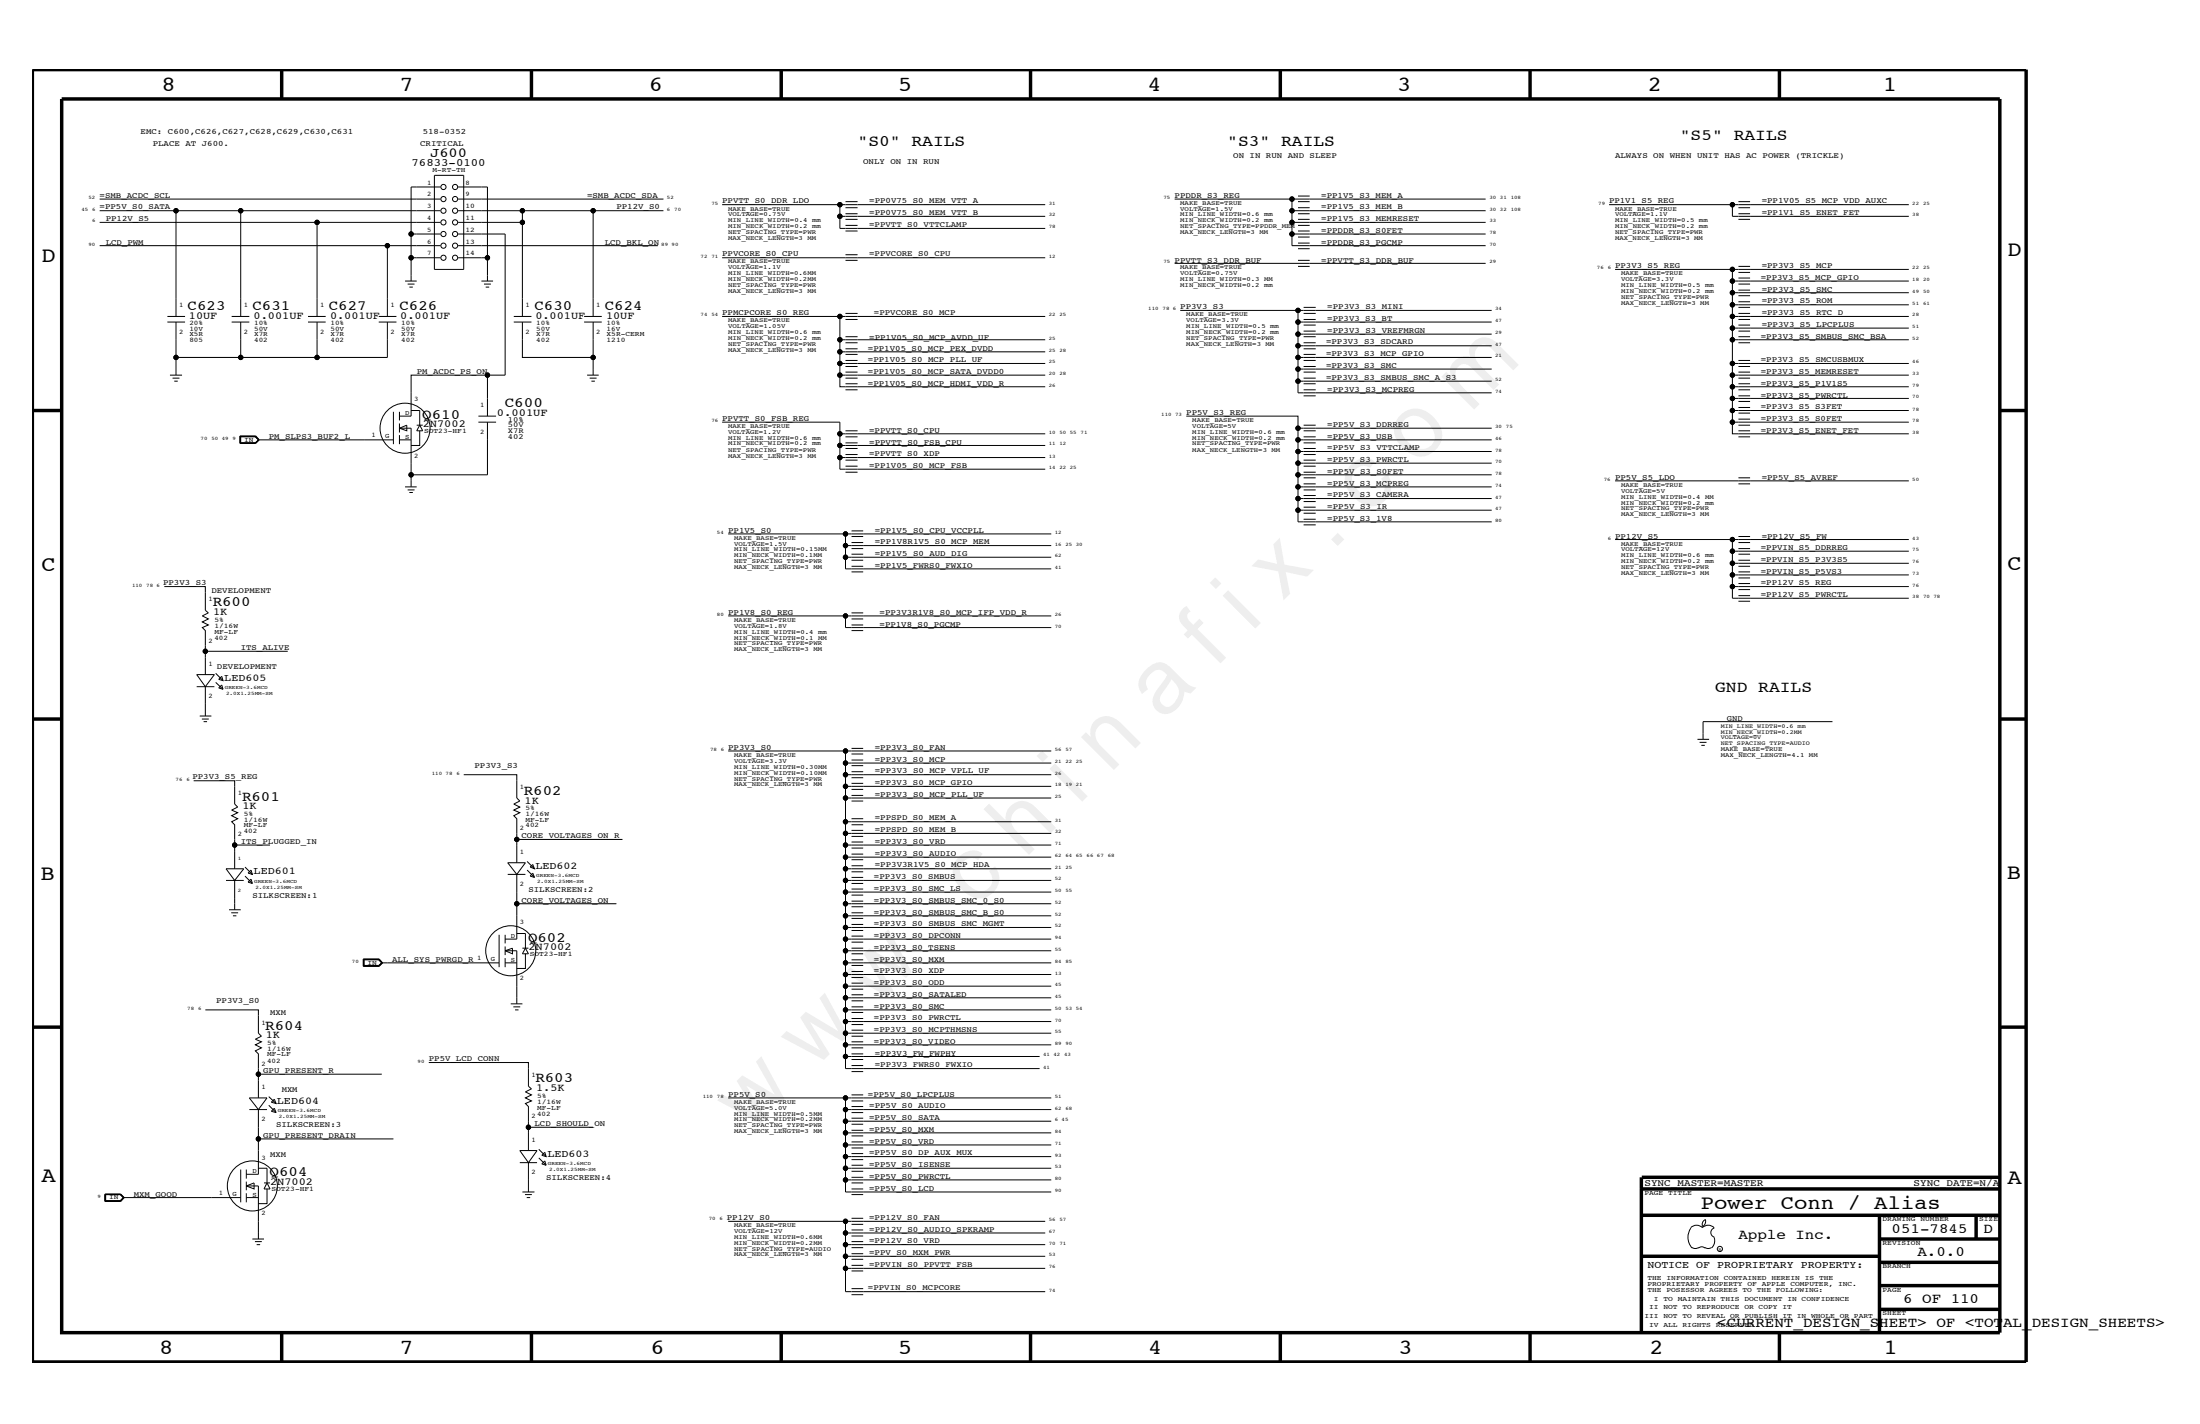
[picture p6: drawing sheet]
<svg xmlns="http://www.w3.org/2000/svg" width="432mm" height="279mm" viewBox="0 0 432 279" stroke-linecap="round" stroke-linejoin="round" font-family="sans-serif">
<g fill="none" stroke="#000" stroke-width=".2">
<path d="M19.6 39.1h66.8M85.3 34.4h5.7v18.5h-5.7zM86.4 36.7h-5.7v9.2h5.7M89.9 36.7h5.8v13.9h-5.8M89.9 39.1h40.3M165.9 39.6h2.4M230.5 39.1h23.1M254.8 39.6h2.2M254.8 38.5h2.2M291.6 39.1h-38v2.2h38M341.2 39.6h2.3M19.6 48.2h66.8"/>
<path d="M19.6 41.3h14.9M19.6 43.6h42.6M47.2 41.3h-12.7v20.8M76 48.2v13.9M79.5 55.1h2.3M80 55.7h1.4M80.3 56.3h.7M80.7 45.9v4.7h5.7M80.7 50.6v4.5M86.4 43.6h-24.2v18.5M86.4 41.3h-39.2v20.8M89.9 45.9h9.2v27.7h-3.4v8"/>
<path d="M89.9 43.6h12.6v18.5M89.9 41.3h12.6v2.3M89.9 48.2h39.2M94.5 55.1h2.3M95 55.7h1.4M95.3 56.3h.7M95.7 50.6v4.5M102.5 41.3h13.9M130.2 41.3h-13.8v20.8M141.7 50.6h63.4M141.7 40.2h23.1M164.8 42.4v2.4h40.3"/>
<path d="M165.9 45.3h2.4M165.9 43h2.4M165.9 41.9h2.4M165.9 40.8h2.4M165.9 51.1h2.4M165.9 50h2.4M165.9 44.2h2.4M205.1 40.2h-40.3v2.2h40.3M230.5 51.7h61.1M253.6 41.3v2.3M254.8 46.5h2.2M254.8 45.3h2.2"/>
<path d="M254.8 48.8h2.2M254.8 47.7h2.2M254.8 43h2.2M254.8 41.9h2.2M254.8 52.3h2.2M254.8 40.8h2.2M254.8 51.1h2.2M254.8 44.2h2.2M291.6 45.9h-38v2.3h38M291.6 43.6h-38v2.3M315.8 40.2h58.9M317 52.9h23"/>
<path d="M340 40.2v2.2h34.7M340 55.1v2.3M340 59.8v2.3M341.2 55.7h2.3M341.2 43h2.3M341.2 41.9h2.3M341.2 53.5h2.3M341.2 52.3h2.3M341.2 58h2.3M341.2 56.9h2.3M341.2 59.2h2.3M341.2 40.8h2.3"/>
<path d="M341.2 54.6h2.3M374.7 57.4h-34.7v2.4h34.7M374.7 52.9h-34.7v2.2h34.7M32.9 63.2h3.4M32.9 62.1h3.4M33.4 73.6h2.3M33.9 74.2h1.3M34.2 74.8h.7M34.5 63.2v6.9h12.7M34.5 70.1v3.5M45.5 63.2h3.4M45.5 62.1h3.4"/>
<path d="M47.2 63.2v6.9h15M60.5 63.2h3.4M60.5 62.1h3.4M62.2 63.2v6.9h13.8v-6.9M74.3 63.2h3.5M74.3 62.1h3.5M95.7 73.6h-15v8h-2.3M100.8 63.2h3.5M100.8 62.1h3.5M102.5 63.2v6.9h13.9v3.5M114.6 63.2h3.5M114.6 62.1h3.5"/>
<path d="M115.2 73.6h2.3M115.7 74.2h1.4M116.1 74.8h.7M116.4 63.2v6.9M168.3 62.1h36.8M168.3 73.6h36.8M168.3 66.7h36.8M168.3 71.3h36.8M168.3 75.9h36.8M168.3 69h36.8M258.2 63.2h34.6M258.2 74.8h34.6"/>
<path d="M258.2 60.9h34.6M258.2 77.1h34.6M258.2 65.6h34.6M258.2 70.1h34.6M258.2 67.8h34.6M258.2 72.4h34.6M340 64.4v2.3M340 73.6v2.3M341.2 74.2h2.3M341.2 60.3h2.3M341.2 62.7h2.3M341.2 61.5h2.3"/>
<path d="M341.2 65h2.3M341.2 63.8h2.3M341.2 67.3h2.3M341.2 66.1h2.3M341.2 71.9h2.3M341.2 70.7h2.3M341.2 73h2.3M341.2 76.5h2.3M341.2 75.3h2.3M341.2 78.8h2.3M341.2 77.7h2.3M341.2 80h2.3"/>
<path d="M374.7 78.2h-34.7v2.3h34.7M374.7 75.9h-34.7v2.3M374.7 71.3h-34.7v2.3h34.7M374.7 66.7h-34.7v4.6M374.7 62.1h-34.7v2.3h34.7M47.1 85.5h3.1l.7 .8-.7 .7h-3.1zM47.2 86.9h2.9M50.7 86.3l-.6 .6M50.7 86.3l-.6-.6h-2.9v1.2M50.7 86.3h26.5M50.8 86.3l-.7 .6M50.8 86.3l-.7 .7"/>
<path d="M50.8 86.3l-.7-.7h-2.9v1.4M77.2 80.8v6.4M78.4 84l1.4-.6v1.1zM78.4 86.3h2.3M78.4 80.8v1.7M78.4 83.1v1.8M78.4 85.4v1.8M79.5 95.5h2.3M80 96.1h1.4M80.3 96.6h.7M80.7 80.5h1.7v2.9l.6 1.1h-1.2l.6-1.1M80.7 93.2v2.3"/>
<path d="M81.8 83.4h1.2M82.4 84.5v2.9h-1.7M93.9 81.6h3.5M93.9 82.8h3.5M95.7 82.8v10.4h-15v-9.2h-2.3M168.3 85.1h36.8M168.3 87.4h36.8M168.3 89.8h36.8M168.3 92.1h36.8M258.2 95.5h34.6M258.2 86.3h34.6M258.2 84h34.6"/>
<path d="M258.2 97.8h34.6M258.2 90.9h34.6M258.2 88.6h34.6M258.2 93.2h34.6M317 94.3h57.7M340 80.5v2.3M341.2 85.7h2.3M341.2 83.4h2.3M341.2 84.5h2.3M341.2 94.9h2.3M341.2 93.8h2.3M341.2 81.1h2.3"/>
<path d="M341.2 82.2h2.3M374.7 82.8h-34.7v2.3h34.7M32.3 115.1h8v4.6l.6 .6-1.2 .5 1.2 .6-1.2 .6 1.2 .6-1.2 .5 .6 .6v4.1M169.4 107h36.9M169.4 109.3h36.9M169.4 104.8h36.9M169.4 111.6h36.9M258.2 102.4h34.6M258.2 100.1h34.6M317 105.9h57.7M340 105.9v2.2h34.7M340 108.1v9.3h34.7"/>
<path d="M340 110.5h34.7M340 112.8h34.7M340 115.1h34.7M341.2 118h2.3M341.2 116.9h2.3M341.2 106.5h2.3M341.2 105.3h2.3M341.2 108.7h2.3M341.2 107.6h2.3M341.2 111.1h2.3M341.2 109.9h2.3M341.2 113.4h2.3"/>
<path d="M341.2 112.2h2.3M341.2 115.7h2.3M341.2 114.5h2.3M38.6 134.7h3.5M40.3 134.7l1.8-2.3h-3.5l1.7 2.3v5.8M42.3 133.9l1.5 1.3M42.3 132.1l1.5 1.4M42.9 133.3l.6-.6 .3 .8zM42.9 135l.6-.6 .3 .8zM56.5 127.8h-16.2v4.6M169.4 120.8h36.9M169.4 123.1h36.9"/>
<path d="M38 153.2h8.1v4.6l.6 .6-1.2 .5 1.2 .6-1.2 .5 1.2 .6-1.2 .6 .6 .6v4M39.2 140.5h2.3M39.6 141.1h1.4M40 141.6h.6M91 152h10.4v4.6l.6 .6-1.2 .6 1.2 .6-1.2 .5 1.2 .6-1.2 .5 .6 .6v8.7M169.4 154.3h36.9M169.4 152h36.9M169.4 149.7h36.9M169.4 156.6h36.9M169.4 147.3h36.9M333.2 145.1h2.2M333.6 145.7h1.3"/>
<path d="M333.9 146.2h.7M359.7 141.6h-25.4v3.5M44.4 172.7h3.4M45 178.5h2.2M45.4 179.1h1.3M45.7 179.7h.7M46.1 172.7l1.7-2.2h-3.4l1.7 2.2v5.8M48.1 171.9l1.4 1.4M48.1 170.1l1.4 1.5M48.7 173.1l.6-.6 .2 .8zM49.3 170.7l.2 .9-.8-.3zM53 165.8h-6.9v4.7"/>
<path d="M99.7 171.6h3.4M101.4 171.6l1.7-2.3h-3.4l1.7 2.3v5.7h19.6M101.4 177.3v7h-2.3M101.4 164.7h20.8M103.5 170.7l1.4 1.5M103.5 169l1.4 1.5M104.1 170.1l.5-.5 .3 .9zM104.6 171.3l.3 .9-.8-.3zM169.4 172.7h36.9M169.4 170.5h36.9M169.4 179.7h36.9M169.4 165.8h36.9"/>
<path d="M169.4 163.5h36.9M169.4 161.2h36.9M169.4 175h36.9M169.4 177.3h36.9M169.4 168.2h36.9M40.3 198.1h10.4v4.6l.6 .6-1.2 .6 1.2 .5-1.2 .6 1.2 .6-1.2 .6 .6 .6v4M71.3 188.2h3.1l.7 .7-.7 .7h-3.1zM71.5 188.3h2.8l.6 .6-.6 .5h-2.8zM74.3 188.2l.7 .7-.7 .7M74.3 188.2h-2.9v1.4M74.3 188.2l.6 .7M74.9 188.9h23.1"/>
<path d="M74.9 188.9l-.6 .6h-2.9M98 183.4v6.4M99.1 186.5l1.5-.5v1.1zM99.1 186.5h2.3v10.5M99.1 188.9h2.3M99.1 183.4v1.7M99.1 185.7v1.7M99.1 188v1.8M100.2 197h2.3M100.8 197.6h1.3M101.1 198.1h.7M101.4 183.2h1.7v2.8l.6 1.1h-1.2l.6-1.1"/>
<path d="M102.5 186h1.2M103.1 187.1v2.9h-1.7M169.4 198.1h36.9M169.4 188.9h36.9M169.4 186.5h36.9M169.4 184.3h36.9M169.4 191.2h36.9M169.4 182h36.9M169.4 195.8h36.9M169.4 193.5h36.9M48.9 217.7h3.5M50.7 217.7l1.7-2.3h-3.5l1.8 2.3v12.7h-2.4"/>
<path d="M52.7 216.9l1.5 1.4M52.7 215.2l1.5 1.3M53.3 218l.5-.5 .4 .8zM53.8 215.7l.4 .8-.9-.2zM74.9 210.8h-24.2v4.6M84.2 208.5h19.5v4.6l.6 .5-1.2 .6 1.2 .6-1.2 .6 1.2 .6-1.2 .5 .6 .6v4.1M169.4 217.7h36.9M169.4 215.4h36.9M169.4 205h36.9M169.4 200.4h36.9M169.4 202.7h36.9M169.4 220h36.9"/>
<path d="M169.4 207.3h34.6M169.4 209.7h34.6M20.6 234.3h3.1l.7 .7-.7 .7h-3.1zM20.7 234.4h2.9l.6 .6M20.7 234.3v1.4h2.9M20.7 234.4v1.2h2.9l.6-.6M23.6 234.3l.7 .7-.7 .7M24.2 235l-.6 .7M24.2 235h23M47.2 229.5v6.4M48.3 232.7l1.6-.6v1.2zM48.3 235h2.4"/>
<path d="M48.3 232.7h2.4v10.4M48.3 229.5v1.8M48.3 231.8v1.7M48.3 234.1v1.8M50.7 229.2h1.7v2.9l.6 1.2h-1.2l.6-1.2M50.7 223.5h26.5M51.8 232.1h1.2M52.4 233.3v2.9h-1.7M102 228.1h3.4M102.5 233.9h2.4M103 234.4h1.4M103.4 235h.7"/>
<path d="M103.7 228.1l1.7-2.4h-3.4l1.7 2.4v5.8M105.7 227.2l1.5 1.4M105.7 225.5l1.5 1.4M106.3 226.7l.6-.6 .3 .8zM106.3 228.4l.6-.6 .3 .8zM116.4 221.2h-12.7v4.5M142.9 239.6h62.2M165.9 229.2h40.4M165.9 231.5h40.4M165.9 226.9v7h40.4M165.9 239.6v13.8h39.2M167.1 229.8h2.3"/>
<path d="M167.1 228.6h2.3M167.1 232.1h2.3M167.1 231h2.3M167.1 234.4h2.3M167.1 233.3h2.3M167.1 239h2.3M169.4 224.6h36.9M169.4 222.3h36.9M169.4 226.9h36.9M334.7 239.3l.1 .3a1.19 1.19 0 0 1-.6 1.1M334.8 239.3a1.02 1.02 0 0 0-.6 1.3M49.5 243.1h2.3"/>
<path d="M50 243.6h1.4M50.4 244.2h.7M165.9 244.2h39.2M165.9 241.9h39.2M165.9 246.5h39.2M165.9 248.9h39.2M167.1 243.6h2.3M167.1 242.5h2.3M167.1 241.3h2.3M167.1 240.2h2.3M167.1 244.8h2.3M167.1 247.1h2.3"/>
<path d="M167.1 246h2.3M167.1 254h2.3M167.1 252.8h2.3M167.1 249.4h2.3M167.1 248.3h2.3M331.8 240.9a1.61 1.61 0 0 1 2.4 0M331.9 241a3.1 3.1 0 0 0 .2 3.9M332.1 244.8l.6 .2 .7-.2M333.4 244.9l.6-.3 .7 .3M334.1 240.9a1.61 1.61 0 0 1 2.3 0M334.6 244.8l.7 .2 .6-.2M336.4 242.8l.2 .6a1.95 1.95 0 0 1-.6 1.4"/>
<path d="M336.5 240.9a.93 .93 0 0 0-.7 .9 .93 .93 0 0 0 .7 .9"/>
<circle cx="87" cy="39.1" r=".51"/>
<circle cx="87" cy="36.7" r=".51"/>
<circle cx="89.3" cy="39.1" r=".51"/>
<circle cx="89.3" cy="36.7" r=".51"/>
<circle cx="253.6" cy="39.1" r=".42"/>
<circle cx="34.5" cy="41.3" r=".42"/>
<circle cx="47.2" cy="41.3" r=".42"/>
<circle cx="62.2" cy="43.6" r=".42"/>
<circle cx="76" cy="48.2" r=".42"/>
<circle cx="80.7" cy="45.9" r=".42"/>
<circle cx="80.7" cy="50.6" r=".42"/>
<circle cx="87" cy="45.9" r=".51"/>
<circle cx="87" cy="50.6" r=".51"/>
<circle cx="87" cy="48.2" r=".51"/>
<circle cx="87" cy="43.6" r=".51"/>
<circle cx="87" cy="41.3" r=".51"/>
<circle cx="89.3" cy="45.9" r=".51"/>
<circle cx="89.3" cy="50.6" r=".51"/>
<circle cx="89.3" cy="48.2" r=".51"/>
<circle cx="89.3" cy="43.6" r=".51"/>
<circle cx="89.3" cy="41.3" r=".51"/>
<circle cx="95.7" cy="50.6" r=".42"/>
<circle cx="102.5" cy="41.3" r=".42"/>
<circle cx="102.5" cy="43.6" r=".42"/>
<circle cx="116.4" cy="41.3" r=".42"/>
<circle cx="164.8" cy="42.4" r=".42"/>
<circle cx="164.8" cy="40.2" r=".42"/>
<circle cx="253.6" cy="45.9" r=".42"/>
<circle cx="253.6" cy="41.3" r=".42"/>
<circle cx="253.6" cy="43.6" r=".42"/>
<circle cx="340" cy="59.8" r=".42"/>
<circle cx="340" cy="55.1" r=".42"/>
<circle cx="340" cy="40.2" r=".42"/>
<circle cx="340" cy="52.9" r=".42"/>
<circle cx="340" cy="57.4" r=".42"/>
<circle cx="34.5" cy="70.1" r=".42"/>
<circle cx="47.2" cy="70.1" r=".42"/>
<circle cx="62.2" cy="70.1" r=".42"/>
<circle cx="95.7" cy="73.6" r=".42"/>
<circle cx="116.4" cy="70.1" r=".42"/>
<circle cx="340" cy="64.4" r=".42"/>
<circle cx="340" cy="78.2" r=".42"/>
<circle cx="340" cy="71.3" r=".42"/>
<circle cx="340" cy="62.1" r=".42"/>
<circle cx="340" cy="66.7" r=".42"/>
<circle cx="340" cy="75.9" r=".42"/>
<circle cx="340" cy="73.6" r=".42"/>
<circle cx="79.5" cy="84" r="4.9"/>
<circle cx="80.7" cy="93.2" r=".42"/>
<circle cx="340" cy="80.5" r=".42"/>
<circle cx="340" cy="82.8" r=".42"/>
<circle cx="340" cy="105.9" r=".42"/>
<circle cx="340" cy="110.5" r=".42"/>
<circle cx="340" cy="108.1" r=".42"/>
<circle cx="340" cy="115.1" r=".42"/>
<circle cx="340" cy="112.8" r=".42"/>
<circle cx="40.3" cy="127.8" r=".42"/>
<circle cx="46.1" cy="165.8" r=".42"/>
<circle cx="101.4" cy="164.7" r=".42"/>
<circle cx="101.4" cy="177.3" r=".42"/>
<circle cx="100.2" cy="186.5" r="4.9"/>
<circle cx="50.7" cy="210.8" r=".42"/>
<circle cx="49.5" cy="232.7" r="4.9"/>
<circle cx="50.7" cy="223.5" r=".42"/>
<circle cx="103.7" cy="221.2" r=".42"/>
<circle cx="165.9" cy="229.2" r=".42"/>
<circle cx="165.9" cy="239.6" r=".42"/>
<circle cx="165.9" cy="231.5" r=".42"/>
<circle cx="165.9" cy="241.9" r=".42"/>
<circle cx="165.9" cy="244.2" r=".42"/>
<circle cx="165.9" cy="246.5" r=".42"/>
<circle cx="165.9" cy="248.9" r=".42"/>
<circle cx="337.6" cy="245.1" r=".51"/>
</g>
<g fill="none" stroke="#000" stroke-width=".68" stroke-linecap="butt">
<path d="M6.4 13.7h391.3v253.5h-391.3zM12.1 19.4h380.4v242.1h-380.4zM55.3 13.7v5.7M104.3 13.7v5.7M153.3 13.7v5.7M202.3 13.7v5.7M251.3 13.7v5.7M300.3 13.7v5.7M349.3 13.7v5.7M6.4 80.5h5.7M392.5 80.5h5.2M6.4 141.1h5.7"/>
<path d="M392.5 141.1h5.2M6.4 201.5h5.7M392.5 201.5h5.2M322.2 231v30.5M322.2 233.3h70.3M322.2 238.4h70.3M322.2 231h70.3M368.9 238.4v23.1M387.9 238.4v4.7M322.2 246.5h46.7M368.9 256.9h23.6M368.9 252.3h23.6"/>
<path d="M368.9 247.7h23.6M368.9 243.1h23.6M55.3 261.5v5.7M104.3 261.5v5.7M153.3 261.5v5.7M202.3 261.7v5.5M251.3 261.5v5.7M300.3 261.5v5.7M349.3 261.5v5.7"/>
</g>
<g fill="#000">
<circle cx="253.6" cy="39.1" r=".42"/>
<circle cx="34.5" cy="41.3" r=".42"/>
<circle cx="47.2" cy="41.3" r=".42"/>
<circle cx="62.2" cy="43.6" r=".42"/>
<circle cx="76" cy="48.2" r=".42"/>
<circle cx="80.7" cy="50.6" r=".42"/>
<circle cx="80.7" cy="45.9" r=".42"/>
<circle cx="95.7" cy="50.6" r=".42"/>
<circle cx="102.5" cy="41.3" r=".42"/>
<circle cx="102.5" cy="43.6" r=".42"/>
<circle cx="116.4" cy="41.3" r=".42"/>
<circle cx="164.8" cy="42.4" r=".42"/>
<circle cx="164.8" cy="40.2" r=".42"/>
<circle cx="253.6" cy="41.3" r=".42"/>
<circle cx="253.6" cy="45.9" r=".42"/>
<circle cx="253.6" cy="43.6" r=".42"/>
<circle cx="340" cy="55.1" r=".42"/>
<circle cx="340" cy="59.8" r=".42"/>
<circle cx="340" cy="57.4" r=".42"/>
<circle cx="340" cy="40.2" r=".42"/>
<circle cx="340" cy="52.9" r=".42"/>
<circle cx="34.5" cy="70.1" r=".42"/>
<circle cx="47.2" cy="70.1" r=".42"/>
<circle cx="62.2" cy="70.1" r=".42"/>
<circle cx="95.7" cy="73.6" r=".42"/>
<circle cx="116.4" cy="70.1" r=".42"/>
<circle cx="340" cy="62.1" r=".42"/>
<circle cx="340" cy="73.6" r=".42"/>
<circle cx="340" cy="71.3" r=".42"/>
<circle cx="340" cy="78.2" r=".42"/>
<circle cx="340" cy="64.4" r=".42"/>
<circle cx="340" cy="66.7" r=".42"/>
<circle cx="340" cy="75.9" r=".42"/>
<circle cx="80.7" cy="93.2" r=".42"/>
<circle cx="340" cy="80.5" r=".42"/>
<circle cx="340" cy="82.8" r=".42"/>
<circle cx="340" cy="108.1" r=".42"/>
<circle cx="340" cy="110.5" r=".42"/>
<circle cx="340" cy="115.1" r=".42"/>
<circle cx="340" cy="105.9" r=".42"/>
<circle cx="340" cy="112.8" r=".42"/>
<circle cx="40.3" cy="127.8" r=".42"/>
<circle cx="46.1" cy="165.8" r=".42"/>
<circle cx="101.4" cy="177.3" r=".42"/>
<circle cx="101.4" cy="164.7" r=".42"/>
<circle cx="50.7" cy="210.8" r=".42"/>
<circle cx="50.7" cy="223.5" r=".42"/>
<circle cx="103.7" cy="221.2" r=".42"/>
<circle cx="165.9" cy="231.5" r=".42"/>
<circle cx="165.9" cy="229.2" r=".42"/>
<circle cx="165.9" cy="239.6" r=".42"/>
<circle cx="165.9" cy="241.9" r=".42"/>
<circle cx="165.9" cy="244.2" r=".42"/>
<circle cx="165.9" cy="246.5" r=".42"/>
<circle cx="165.9" cy="248.9" r=".42"/>
</g>
<text font-size="17.6" x="147.1" y="222.6" transform="rotate(-45 147.1 222.6)">w w w . c h i n a f i x . c o m</text>
<g font-size="4.2">
<text x="31.7" y="17.8">8</text>
<text x="78.4" y="17.8">7</text>
<text x="127.3" y="17.8">6</text>
<text x="176.3" y="17.8">5</text>
<text x="225.2" y="17.8">4</text>
<text x="274.2" y="17.8">3</text>
<text x="323.4" y="17.8">2</text>
<text x="369.6" y="17.8">1</text>
<text x="8.1" y="51.3">D</text>
<text x="394" y="50.3">D</text>
<text x="8.1" y="112.1">C</text>
<text x="394" y="111.9">C</text>
<text x="8" y="172.7">B</text>
<text x="393.9" y="172.5">B</text>
<text x="8.1" y="232">A</text>
<text x="394" y="232.4">A</text>
<text x="31.2" y="265.6">8</text>
<text x="78.4" y="265.6">7</text>
<text x="127.7" y="265.6">6</text>
<text x="176.3" y="265.6">5</text>
<text x="225.4" y="265.6">4</text>
<text x="274.5" y="265.6">3</text>
<text x="323.8" y="265.6">2</text>
<text x="369.7" y="265.6">1</text>
</g>
<text font-size="3.9" x="333.8" y="237.3">Power Conn / Alias</text>
<g font-size="3.1">
<text x="168.3" y="28.6">&quot;S0&quot; RAILS</text>
<text x="240.9" y="28.6">&quot;S3&quot; RAILS</text>
<text x="329.7" y="27.5">&quot;S5&quot; RAILS</text>
<text x="336.6" y="135.8">GND RAILS</text>
</g>
<g font-size="2.8">
<text x="36.8" y="60.9">C623</text>
<text x="49.5" y="60.9">C631</text>
<text x="64.5" y="60.9">C627</text>
<text x="78.4" y="60.9">C626</text>
<text x="104.9" y="60.9">C630</text>
<text x="118.7" y="60.9">C624</text>
<text x="82.9" y="82.2">Q610</text>
<text x="99.1" y="80">C600</text>
<text x="41.7" y="119">R600</text>
<text x="102.8" y="155.9">R602</text>
<text x="47.5" y="157.1">R601</text>
<text x="103.6" y="184.8">Q602</text>
<text x="52.1" y="202">R604</text>
<text x="105.1" y="212.4">R603</text>
<text x="52.9" y="230.8">Q604</text>
<text x="341.2" y="243.1">Apple Inc.</text>
<text x="371.3" y="241.9">051-7845</text>
<text x="389.3" y="241.9">D</text>
<text x="376.3" y="246.5">A.0.0</text>
<text x="373.5" y="255.7">6 OF 110</text>
<text x="337.1" y="260.4">&lt;CURRENT_DESIGN_SHEET&gt; OF &lt;TOTAL_DESIGN_SHEETS&gt;</text>
</g>
<text font-size="2.7" x="84.4" y="30.8">J600</text>
<text font-size="2.2" x="80.8" y="32.5">76833-0100</text>
<g font-size="2.1">
<text x="37.1" y="62.7">10UF</text>
<text x="49.8" y="62.7">0.001UF</text>
<text x="64.8" y="62.7">0.001UF</text>
<text x="78.6" y="62.7">0.001UF</text>
<text x="105.1" y="62.7">0.001UF</text>
<text x="119" y="62.7">10UF</text>
<text x="83" y="83.8">2N7002</text>
<text x="97.5" y="81.6">0.001UF</text>
<text x="41.8" y="120.8">1K</text>
<text x="47.6" y="158.8">1K</text>
<text x="103" y="157.7">1K</text>
<text x="103.7" y="186.4">2N7002</text>
<text x="52.2" y="203.7">1K</text>
<text x="105.2" y="214.2">1.5K</text>
<text x="53" y="232.4">2N7002</text>
</g>
<g font-size="2">
<text x="44" y="133.5">LED605</text>
<text x="49.8" y="171.6">LED601</text>
<text x="105.1" y="170.5">LED602</text>
<text x="54.4" y="216.5">LED604</text>
<text x="107.4" y="226.9">LED603</text>
<text x="323.3" y="248.9">NOTICE OF PROPRIETARY PROPERTY:</text>
</g>
<g font-size="1.9">
<text x="322.7" y="232.7">SYNC_MASTER=MASTER</text>
<text x="375.6" y="232.7">SYNC_DATE=N/A</text>
</g>
<g font-size="1.6">
<text x="27.6" y="26.4">EMC: C600,C626,C627,C628,C629,C630,C631</text>
<text x="30" y="28.6">PLACE AT J600.</text>
<text x="82.5" y="28.6">CRITICAL</text>
<text x="83" y="26.4">518-0352</text>
<text x="169.4" y="32.1">ONLY ON IN RUN</text>
<text x="242.1" y="30.9">ON IN RUN AND SLEEP</text>
<text x="317" y="30.9">ALWAYS ON WHEN UNIT HAS AC POWER (TRICKLE)</text>
<text x="19.6" y="41.1">=PP5V_S0_SATA</text>
<text x="19.6" y="38.8">=SMB_ACDC_SCL</text>
<text x="115.2" y="38.8">=SMB_ACDC_SDA</text>
<text x="121" y="41.1">PP12V_S0</text>
<text x="141.7" y="39.9">PPVTT_S0_DDR_LDO</text>
<text x="170.6" y="39.9">=PP0V75_S0_MEM_VTT_A</text>
<text x="230.5" y="38.8">PPDDR_S3_REG</text>
<text x="259.3" y="41.1">=PP1V5_S3_MEM_B</text>
<text x="259.3" y="38.8">=PP1V5_S3_MEM_A</text>
<text x="315.8" y="39.9">PP1V1_S5_REG</text>
<text x="345.8" y="39.9">=PP1V05_S5_MCP_VDD_AUXC</text>
<text x="20.7" y="43.4">PP12V_S5</text>
<text x="170.6" y="42.3">=PP0V75_S0_MEM_VTT_B</text>
<text x="170.6" y="44.6">=PPVTT_S0_VTTCLAMP</text>
<text x="259.3" y="43.4">=PP1V5_S3_MEMRESET</text>
<text x="259.3" y="45.7">=PPDDR_S3_S0FET</text>
<text x="345.8" y="42.3">=PP1V1_S5_ENET_FET</text>
<text x="20.7" y="48">LCD_PWM</text>
<text x="118.7" y="48">LCD_BKL_ON</text>
<text x="141.7" y="50.3">PPVCORE_S0_CPU</text>
<text x="170.6" y="50.3">=PPVCORE_S0_CPU</text>
<text x="230.5" y="51.5">PPVTT_S3_DDR_BUF</text>
<text x="259.3" y="51.5">=PPVTT_S3_DDR_BUF</text>
<text x="259.3" y="48">=PPDDR_S3_PGCMP</text>
<text x="317" y="52.6">PP3V3_S5_REG</text>
<text x="345.8" y="52.6">=PP3V3_S5_MCP</text>
<text x="345.6" y="54.9">=PP3V3_S5_MCP_GPIO</text>
<text x="345.8" y="59.5">=PP3V3_S5_ROM</text>
<text x="345.8" y="57.3">=PP3V3_S5_SMC</text>
<text x="141.7" y="61.8">PPMCPCORE_S0_REG</text>
<text x="171.5" y="61.8">=PPVCORE_S0_MCP</text>
<text x="231.6" y="60.6">PP3V3_S3</text>
<text x="260.5" y="60.6">=PP3V3_S3_MINI</text>
<text x="260.5" y="65.3">=PP3V3_S3_VREFMRGN</text>
<text x="260.5" y="63">=PP3V3_S3_BT</text>
<text x="345.8" y="61.8">=PP3V3_S5_RTC_D</text>
<text x="345.8" y="64.1">=PP3V3_S5_LPCPLUS</text>
<text x="170.3" y="68.8">=PP1V05_S0_MCP_PEX_DVDD</text>
<text x="170.3" y="71.1">=PP1V05_S0_MCP_PLL_UF</text>
<text x="170.6" y="66.7">=PP1V05_S0_MCP_AVDD_UF</text>
<text x="260.3" y="69.9">=PP3V3_S3_MCP_GPIO</text>
<text x="260.3" y="67.6">=PP3V3_S3_SDCARD</text>
<text x="345.6" y="71.1">=PP3V3_S5_SMCUSBMUX</text>
<text x="345.6" y="66.5">=PP3V3_S5_SMBUS_SMC_BSA</text>
<text x="81.8" y="73.3">PM_ACDC_PS_ON</text>
<text x="170.3" y="75.7">=PP1V05_S0_MCP_HDMI_VDD_R</text>
<text x="170.3" y="73.3">=PP1V05_S0_MCP_SATA_DVDD0</text>
<text x="260.3" y="74.5">=PP3V3_S3_SMBUS_SMC_A_S3</text>
<text x="260.3" y="72.2">=PP3V3_S3_SMC</text>
<text x="260.5" y="76.8">=PP3V3_S3_MCPREG</text>
<text x="345.6" y="73.3">=PP3V3_S5_MEMRESET</text>
<text x="345.6" y="75.7">=PP3V3_S5_P1V1S5</text>
<text x="141.7" y="82.6">PPVTT_S0_FSB_REG</text>
<text x="232.8" y="81.5">PP5V_S3_REG</text>
<text x="260.5" y="83.8">=PP5V_S3_DDRREG</text>
<text x="345.6" y="78">=PP3V3_S5_PWRCTL</text>
<text x="345.6" y="80.3">=PP3V3_S5_S3FET</text>
<text x="345.6" y="82.6">=PP3V3_S5_S0FET</text>
<text x="52.7" y="86">PM_SLPS3_BUF2_L</text>
<text x="170.6" y="87.2">=PPVTT_S0_FSB_CPU</text>
<text x="170.6" y="84.9">=PPVTT_S0_CPU</text>
<text x="170.6" y="89.5">=PPVTT_S0_XDP</text>
<text x="260.5" y="88.3">=PP5V_S3_VTTCLAMP</text>
<text x="260.5" y="86">=PP5V_S3_USB</text>
<text x="345.6" y="84.9">=PP3V3_S5_ENET_FET</text>
<text x="170.6" y="91.8">=PP1V05_S0_MCP_FSB</text>
<text x="260.5" y="95.3">=PP5V_S3_MCPREG</text>
<text x="260.5" y="90.7">=PP5V_S3_PWRCTL</text>
<text x="260.5" y="93">=PP5V_S3_S0FET</text>
<text x="317" y="94.1">PP5V_S5_LDO</text>
<text x="345.8" y="94.1">=PP5V_S5_AVREF</text>
<text x="260.5" y="97.6">=PP5V_S3_CAMERA</text>
<text x="260.5" y="99.9">=PP5V_S3_IR</text>
<text x="142.9" y="104.5">PP1V5_S0</text>
<text x="171.7" y="106.8">=PP1V8R1V5_S0_MCP_MEM</text>
<text x="171.7" y="104.5">=PP1V5_S0_CPU_VCCPLL</text>
<text x="260.5" y="102.2">=PP5V_S3_1V8</text>
<text x="317" y="105.7">PP12V_S5</text>
<text x="345.6" y="108">=PPVIN_S5_DDRREG</text>
<text x="345.8" y="105.7">=PP12V_S5_FW</text>
<text x="171.7" y="109.1">=PP1V5_S0_AUD_DIG</text>
<text x="171.7" y="111.4">=PP1V5_FWRS0_FWXIO</text>
<text x="345.6" y="110.3">=PPVIN_S5_P3V3S5</text>
<text x="345.6" y="112.6">=PPVIN_S5_P5VS3</text>
<text x="32" y="114.8">PP3V3_S3</text>
<text x="41.5" y="116.3">DEVELOPMENT</text>
<text x="345.6" y="117.2">=PP12V_S5_PWRCTL</text>
<text x="345.6" y="114.8">=PP12V_S5_REG</text>
<text x="142.9" y="120.7">PP1V8_S0_REG</text>
<text x="172.6" y="120.7">=PP3V3R1V8_S0_MCP_IFP_VDD_R</text>
<text x="172.6" y="123">=PP1V8_S0_PGCMP</text>
<text x="42.6" y="131.3">DEVELOPMENT</text>
<text x="47.2" y="127.5">ITS_ALIVE</text>
<text x="338.9" y="141.4">GND</text>
<text x="142.9" y="147.2">PP3V3_S0</text>
<text x="171.7" y="149.5">=PP3V3_S0_MCP</text>
<text x="171.7" y="147.2">=PP3V3_S0_FAN</text>
<text x="37.8" y="152.9">PP3V3_S5_REG</text>
<text x="93.1" y="150.7">PP3V3_S3</text>
<text x="171.7" y="154">=PP3V3_S0_MCP_GPIO</text>
<text x="171.7" y="151.8">=PP3V3_S0_MCP_VPLL_UF</text>
<text x="171.7" y="161">=PPSPD_S0_MEM_A</text>
<text x="171.7" y="156.4">=PP3V3_S0_MCP_PLL_UF</text>
<text x="47.2" y="165.6">ITS_PLUGGED_IN</text>
<text x="102.4" y="164.5">CORE_VOLTAGES_ON_R</text>
<text x="171.7" y="165.6">=PP3V3_S0_VRD</text>
<text x="171.7" y="163.3">=PPSPD_S0_MEM_B</text>
<text x="171.7" y="167.9">=PP3V3_S0_AUDIO</text>
<text x="171.5" y="172.5">=PP3V3_S0_SMBUS</text>
<text x="171.7" y="170.2">=PP3V3R1V5_S0_MCP_HDA</text>
<text x="49.5" y="176.2">SILKSCREEN:1</text>
<text x="102.4" y="177.2">CORE_VOLTAGES_ON</text>
<text x="103.7" y="175">SILKSCREEN:2</text>
<text x="171.5" y="174.8">=PP3V3_S0_SMC_LS</text>
<text x="171.5" y="177.2">=PP3V3_S0_SMBUS_SMC_0_S0</text>
<text x="171.5" y="179.4">=PP3V3_S0_SMBUS_SMC_B_S0</text>
<text x="171.5" y="181.7">=PP3V3_S0_SMBUS_SMC_MGMT</text>
<text x="171.5" y="184">=PP3V3_S0_DPCONN</text>
<text x="77" y="188.7">ALL_SYS_PWRGD_R</text>
<text x="171.5" y="191">=PP3V3_S0_XDP</text>
<text x="171.5" y="186.4">=PP3V3_S0_TSENS</text>
<text x="171.5" y="188.7">=PP3V3_S0_MXM</text>
<text x="42.4" y="196.7">PP3V3_S0</text>
<text x="171.5" y="197.9">=PP3V3_S0_SMC</text>
<text x="171.5" y="195.6">=PP3V3_S0_SATALED</text>
<text x="171.5" y="193.2">=PP3V3_S0_ODD</text>
<text x="53" y="199.2">MXM</text>
<text x="171.5" y="200.2">=PP3V3_S0_PWRCTL</text>
<text x="171.5" y="202.5">=PP3V3_S0_MCPTHMSNS</text>
<text x="84.2" y="208.2">PP5V_LCD_CONN</text>
<text x="171.5" y="204.8">=PP3V3_S0_VIDEO</text>
<text x="171.7" y="207.1">=PP3V3_FW_FWPHY</text>
<text x="171.7" y="209.4">=PP3V3_FWRS0_FWXIO</text>
<text x="51.6" y="210.6">GPU_PRESENT_R</text>
<text x="55.3" y="214.2">MXM</text>
<text x="142.9" y="215.2">PP5V_S0</text>
<text x="170.3" y="215.2">=PP5V_S0_LPCPLUS</text>
<text x="54.2" y="221.2">SILKSCREEN:3</text>
<text x="104.9" y="220.9">LCD_SHOULD_ON</text>
<text x="170.6" y="219.8">=PP5V_S0_SATA</text>
<text x="170.6" y="217.5">=PP5V_S0_AUDIO</text>
<text x="51.6" y="223.2">GPU_PRESENT_DRAIN</text>
<text x="53" y="226.9">MXM</text>
<text x="170.6" y="224.4">=PP5V_S0_VRD</text>
<text x="170.6" y="222.1">=PP5V_S0_MXM</text>
<text x="170.6" y="226.7">=PP5V_S0_DP_AUX_MUX</text>
<text x="107.2" y="231.5">SILKSCREEN:4</text>
<text x="170.6" y="233.6">=PP5V_S0_LCD</text>
<text x="170.6" y="229">=PP5V_S0_ISENSE</text>
<text x="170.6" y="231.3">=PP5V_S0_PWRCTL</text>
<text x="26.2" y="234.8">MXM_GOOD</text>
<text x="142.7" y="239.4">PP12V_S0</text>
<text x="170.6" y="239.4">=PP12V_S0_FAN</text>
<text x="170.6" y="244">=PP12V_S0_VRD</text>
<text x="170.6" y="241.7">=PP12V_S0_AUDIO_SPKRAMP</text>
<text x="170.6" y="246.3">=PPV_S0_MXM_PWR</text>
<text x="170.6" y="248.6">=PPVIN_S0_PPVTT_FSB</text>
<text x="170.3" y="253.2">=PPVIN_S0_MCPCORE</text>
</g>
<g font-size="1.5">
<text x="99.7" y="83.8">50V</text>
<text x="99.7" y="82.8">10%</text>
<text x="99.7" y="85">X7R</text>
<text x="99.7" y="86.1">402</text>
</g>
<g font-size="1.4">
<text x="84.9" y="33.8">M-RT-TH</text>
<text x="83.8" y="40.8">3</text>
<text x="83.8" y="38.6">2</text>
<text x="83.8" y="36.3">1</text>
<text x="91.4" y="38.6">9</text>
<text x="91.4" y="36.3">8</text>
<text x="91.4" y="40.8">10</text>
<text x="83.8" y="47.8">6</text>
<text x="83.8" y="45.5">5</text>
<text x="83.8" y="43.2">4</text>
<text x="91.4" y="47.8">13</text>
<text x="91.4" y="45.5">12</text>
<text x="91.4" y="43.2">11</text>
<text x="83.8" y="50.1">7</text>
<text x="91.4" y="50.1">14</text>
<text x="35.1" y="65.6">2</text>
<text x="35.1" y="60.3">1</text>
<text x="37.2" y="63.8">20%</text>
<text x="37.2" y="64.9">10V</text>
<text x="37.2" y="66">X5R</text>
<text x="47.8" y="65.6">2</text>
<text x="47.8" y="60.3">1</text>
<text x="49.9" y="63.8">10%</text>
<text x="49.9" y="66">X7R</text>
<text x="49.9" y="64.9">50V</text>
<text x="62.8" y="65.6">2</text>
<text x="62.8" y="60.3">1</text>
<text x="64.9" y="64.9">50V</text>
<text x="64.9" y="66">X7R</text>
<text x="64.9" y="63.8">10%</text>
<text x="76.6" y="65.6">2</text>
<text x="76.6" y="60.3">1</text>
<text x="78.7" y="63.8">10%</text>
<text x="78.7" y="66">X7R</text>
<text x="78.7" y="64.9">50V</text>
<text x="103.1" y="65.6">2</text>
<text x="103.1" y="60.3">1</text>
<text x="105.2" y="63.8">10%</text>
<text x="105.2" y="64.9">50V</text>
<text x="105.2" y="66">X7R</text>
<text x="117" y="65.6">2</text>
<text x="117" y="60.3">1</text>
<text x="119" y="63.8">10%</text>
<text x="119" y="64.9">16V</text>
<text x="119" y="66">X5R-CERM</text>
<text x="37.2" y="67.2">805</text>
<text x="49.9" y="67.2">402</text>
<text x="64.9" y="67.2">402</text>
<text x="78.7" y="67.2">402</text>
<text x="105.2" y="67.2">402</text>
<text x="119" y="67.2">1210</text>
<text x="79.5" y="81.5">D</text>
<text x="81.3" y="78.8">3</text>
<text x="94.2" y="80">1</text>
<text x="47.9" y="86.6">IN</text>
<text x="72.9" y="85.7">1</text>
<text x="75.6" y="86">G</text>
<text x="79.5" y="86">S</text>
<text x="81.3" y="89.8">2</text>
<text x="83.2" y="85">SOT23-HF1</text>
<text x="94.2" y="85.1">2</text>
<text x="40.9" y="118">1</text>
<text x="42.1" y="122">5%</text>
<text x="42.1" y="123.1">1/16W</text>
<text x="42.1" y="124.3">MF-LF</text>
<text x="42.1" y="125.5">402</text>
<text x="40.9" y="130.7">1</text>
<text x="40.9" y="126.1">2</text>
<text x="40.9" y="137">2</text>
<text x="102" y="154.9">1</text>
<text x="46.7" y="156.1">1</text>
<text x="47.8" y="160">5%</text>
<text x="47.8" y="161.2">1/16W</text>
<text x="103.1" y="160">1/16W</text>
<text x="103.1" y="158.9">5%</text>
<text x="103.1" y="161.2">MF-LF</text>
<text x="46.7" y="164.1">2</text>
<text x="47.8" y="162.3">MF-LF</text>
<text x="47.8" y="163.5">402</text>
<text x="102" y="167.6">1</text>
<text x="102" y="162.9">2</text>
<text x="103.1" y="162.3">402</text>
<text x="102" y="173.9">2</text>
<text x="100.2" y="184">D</text>
<text x="102" y="181.4">3</text>
<text x="72.1" y="189.3">IN</text>
<text x="93.6" y="188.3">1</text>
<text x="96.4" y="188.6">G</text>
<text x="100.2" y="188.7">S</text>
<text x="104" y="187.6">SOT23-HF1</text>
<text x="102" y="192.3">2</text>
<text x="51.3" y="201">1</text>
<text x="51.3" y="209.1">2</text>
<text x="52.4" y="207.3">MF-LF</text>
<text x="52.4" y="205">5%</text>
<text x="52.4" y="206.2">1/16W</text>
<text x="52.4" y="208.5">402</text>
<text x="51.3" y="213.6">1</text>
<text x="104.3" y="211.4">1</text>
<text x="105.4" y="215.4">5%</text>
<text x="51.3" y="220">2</text>
<text x="104.3" y="219.4">2</text>
<text x="105.4" y="217.7">MF-LF</text>
<text x="105.4" y="216.5">1/16W</text>
<text x="105.4" y="218.9">402</text>
<text x="51.3" y="227.5">3</text>
<text x="104.3" y="224.1">1</text>
<text x="49.5" y="230.2">D</text>
<text x="53.3" y="233.7">SOT23-HF1</text>
<text x="104.3" y="230.4">2</text>
<text x="21.4" y="235.3">IN</text>
<text x="42.9" y="234.4">1</text>
<text x="45.6" y="234.6">G</text>
<text x="49.5" y="234.8">S</text>
<text x="51.3" y="238.4">2</text>
<text x="322.7" y="234.4">PAGE TITLE</text>
<text x="369.5" y="239.6">DRAWING NUMBER</text>
<text x="388.5" y="239.6">SIZE</text>
<text x="369.5" y="244.2">REVISION</text>
<text x="323.3" y="251.1">THE INFORMATION CONTAINED HEREIN IS THE</text>
<text x="369.5" y="248.9">BRANCH</text>
<text x="323.3" y="253.4">THE POSESSOR AGREES TO THE FOLLOWING:</text>
<text x="323.3" y="252.3">PROPRIETARY PROPERTY OF APPLE COMPUTER, INC.</text>
<text x="323.7" y="256.9">II NOT TO REPRODUCE OR COPY IT</text>
<text x="324.6" y="255.2">I TO MAINTAIN THIS DOCUMENT IN CONFIDENCE</text>
<text x="369.5" y="253.4">PAGE</text>
<text x="322.7" y="258.6">III NOT TO REVEAL OR PUBLISH IT IN WHOLE OR PART</text>
<text x="323.7" y="260.4">IV ALL RIGHTS RESERVED</text>
<text x="369.5" y="258.1">SHEET</text>
</g>
<g font-size="1.3">
<text x="142.9" y="41.3">MAKE_BASE=TRUE</text>
<text x="231.6" y="40.2">MAKE_BASE=TRUE</text>
<text x="231.6" y="41.3">VOLTAGE=1.5V</text>
<text x="317" y="41.3">MAKE_BASE=TRUE</text>
<text x="142.9" y="47.1">MAX_NECK_LENGTH=3 MM</text>
<text x="142.9" y="45.9">NET_SPACING_TYPE=PWR</text>
<text x="142.9" y="42.4">VOLTAGE=0.75V</text>
<text x="142.9" y="43.6">MIN_LINE_WIDTH=0.4 mm</text>
<text x="142.9" y="44.8">MIN_NECK_WIDTH=0.2 mm</text>
<text x="231.6" y="44.8">NET_SPACING_TYPE=PPDDR_MEM</text>
<text x="231.6" y="45.9">MAX_NECK_LENGTH=3 MM</text>
<text x="231.6" y="42.4">MIN_LINE_WIDTH=0.6 mm</text>
<text x="231.6" y="43.6">MIN_NECK_WIDTH=0.2 mm</text>
<text x="317" y="44.8">MIN_NECK_WIDTH=0.2 mm</text>
<text x="317" y="45.9">NET_SPACING_TYPE=PWR</text>
<text x="317" y="47.1">MAX_NECK_LENGTH=3 MM</text>
<text x="317" y="43.6">MIN_LINE_WIDTH=0.5 mm</text>
<text x="317" y="42.4">VOLTAGE=1.1V</text>
<text x="142.9" y="52.9">VOLTAGE=1.1V</text>
<text x="142.9" y="51.7">MAKE_BASE=TRUE</text>
<text x="231.6" y="52.9">MAKE_BASE=TRUE</text>
<text x="142.9" y="55.1">MIN_NECK_WIDTH=0.2MM</text>
<text x="142.9" y="54">MIN_LINE_WIDTH=0.6MM</text>
<text x="142.9" y="57.4">MAX_NECK_LENGTH=3 MM</text>
<text x="142.9" y="56.3">NET_SPACING_TYPE=PWR</text>
<text x="231.6" y="56.3">MIN_NECK_WIDTH=0.2 mm</text>
<text x="231.6" y="54">VOLTAGE=0.75V</text>
<text x="231.6" y="55.1">MIN_LINE_WIDTH=0.3 MM</text>
<text x="318.2" y="59.8">MAX_NECK_LENGTH=3 MM</text>
<text x="318.2" y="58.6">NET_SPACING_TYPE=PWR</text>
<text x="318.2" y="57.4">MIN_NECK_WIDTH=0.2 mm</text>
<text x="318.2" y="56.3">MIN_LINE_WIDTH=0.5 mm</text>
<text x="318.2" y="55.1">VOLTAGE=3.3V</text>
<text x="318.2" y="54">MAKE_BASE=TRUE</text>
<text x="142.9" y="65.6">MIN_LINE_WIDTH=0.6 mm</text>
<text x="142.9" y="64.4">VOLTAGE=1.05V</text>
<text x="142.9" y="63.2">MAKE_BASE=TRUE</text>
<text x="232.8" y="65.6">MIN_NECK_WIDTH=0.2 mm</text>
<text x="232.8" y="64.4">MIN_LINE_WIDTH=0.5 mm</text>
<text x="232.8" y="63.2">VOLTAGE=3.3V</text>
<text x="232.8" y="62.1">MAKE_BASE=TRUE</text>
<text x="142.9" y="66.7">MIN_NECK_WIDTH=0.2 mm</text>
<text x="142.9" y="67.8">NET_SPACING_TYPE=PWR</text>
<text x="142.9" y="69">MAX_NECK_LENGTH=3 MM</text>
<text x="232.8" y="66.7">NET_SPACING_TYPE=PWR</text>
<text x="232.8" y="67.8">MAX_NECK_LENGTH=3 MM</text>
<text x="234" y="82.8">MAKE_BASE=TRUE</text>
<text x="142.9" y="86.3">MIN_LINE_WIDTH=0.6 mm</text>
<text x="142.9" y="89.8">MAX_NECK_LENGTH=3 MM</text>
<text x="142.9" y="88.6">NET_SPACING_TYPE=PWR</text>
<text x="142.9" y="87.4">MIN_NECK_WIDTH=0.2 mm</text>
<text x="142.9" y="84">MAKE_BASE=TRUE</text>
<text x="142.9" y="85.1">VOLTAGE=1.2V</text>
<text x="234" y="87.4">NET_SPACING_TYPE=PWR</text>
<text x="234" y="88.6">MAX_NECK_LENGTH=3 MM</text>
<text x="234" y="84">VOLTAGE=5V</text>
<text x="234" y="86.3">MIN_NECK_WIDTH=0.2 mm</text>
<text x="234" y="85.1">MIN_LINE_WIDTH=0.6 mm</text>
<text x="318.2" y="95.5">MAKE_BASE=TRUE</text>
<text x="318.2" y="100.1">NET_SPACING_TYPE=PWR</text>
<text x="318.2" y="99">MIN_NECK_WIDTH=0.2 mm</text>
<text x="318.2" y="96.6">VOLTAGE=5V</text>
<text x="318.2" y="101.3">MAX_NECK_LENGTH=3 MM</text>
<text x="318.2" y="97.8">MIN_LINE_WIDTH=0.4 MM</text>
<text x="144.1" y="105.9">MAKE_BASE=TRUE</text>
<text x="144.1" y="107">VOLTAGE=1.5V</text>
<text x="318.2" y="107">MAKE_BASE=TRUE</text>
<text x="144.1" y="109.3">MIN_NECK_WIDTH=0.1MM</text>
<text x="144.1" y="108.1">MIN_LINE_WIDTH=0.15MM</text>
<text x="144.1" y="111.6">MAX_NECK_LENGTH=3 MM</text>
<text x="144.1" y="110.5">NET_SPACING_TYPE=PWR</text>
<text x="318.2" y="110.5">MIN_NECK_WIDTH=0.2 mm</text>
<text x="318.2" y="109.3">MIN_LINE_WIDTH=0.6 mm</text>
<text x="318.2" y="111.6">NET_SPACING_TYPE=PWR</text>
<text x="318.2" y="112.8">MAX_NECK_LENGTH=3 MM</text>
<text x="318.2" y="108.1">VOLTAGE=12V</text>
<text x="144.1" y="124.3">MIN_LINE_WIDTH=0.4 mm</text>
<text x="144.1" y="122">MAKE_BASE=TRUE</text>
<text x="144.1" y="125.5">MIN_NECK_WIDTH=0.1 MM</text>
<text x="144.1" y="123.1">VOLTAGE=1.8V</text>
<text x="144.1" y="127.8">MAX_NECK_LENGTH=3 MM</text>
<text x="144.1" y="126.6">NET_SPACING_TYPE=PWR</text>
<text x="144.1" y="148.5">MAKE_BASE=TRUE</text>
<text x="144.1" y="149.7">VOLTAGE=3.3V</text>
<text x="337.7" y="148.5">MAX_NECK_LENGTH=4.1 MM</text>
<text x="337.7" y="147.3">MAKE_BASE=TRUE</text>
<text x="144.1" y="154.3">MAX_NECK_LENGTH=3 MM</text>
<text x="144.1" y="153.2">NET_SPACING_TYPE=PWR</text>
<text x="144.1" y="152">MIN_NECK_WIDTH=0.10MM</text>
<text x="144.1" y="150.8">MIN_LINE_WIDTH=0.30MM</text>
<text x="144.1" y="216.5">MAKE_BASE=TRUE</text>
<text x="144.1" y="221.2">NET_SPACING_TYPE=PWR</text>
<text x="144.1" y="217.7">VOLTAGE=5.0V</text>
<text x="144.1" y="220">MIN_NECK_WIDTH=0.2MM</text>
<text x="144.1" y="218.9">MIN_LINE_WIDTH=0.5MM</text>
<text x="144.1" y="222.3">MAX_NECK_LENGTH=3 MM</text>
<text x="144.1" y="241.9">VOLTAGE=12V</text>
<text x="144.1" y="240.7">MAKE_BASE=TRUE</text>
<text x="144.1" y="243.1">MIN_LINE_WIDTH=0.6MM</text>
<text x="144.1" y="244.2">MIN_NECK_WIDTH=0.2MM</text>
<text x="144.1" y="245.4">NET_SPACING_TYPE=AUDIO</text>
<text x="144.1" y="246.5">MAX_NECK_LENGTH=3 MM</text>
</g>
<g font-size="1.2">
<text x="337.7" y="142.8">MIN_LINE_WIDTH=0.6 mm</text>
<text x="337.7" y="144">MIN_NECK_WIDTH=0.2MM</text>
<text x="337.7" y="145.1">VOLTAGE=0V</text>
<text x="337.7" y="146.2">NET_SPACING_TYPE=AUDIO</text>
</g>
<g font-size="1">
<text x="16" y="41.3">45</text>
<text x="17.4" y="39.1">52</text>
<text x="18.1" y="41.3">6</text>
<text x="130.9" y="39.1">52</text>
<text x="130.9" y="41.3">6</text>
<text x="132.3" y="41.3">70</text>
<text x="139.6" y="40.2">75</text>
<text x="205.8" y="40.2">31</text>
<text x="228.3" y="39.1">75</text>
<text x="292.4" y="41.3">30 32</text>
<text x="292.4" y="39.1">30 31</text>
<text x="296.5" y="41.3">108</text>
<text x="296.5" y="39.1">108</text>
<text x="313.7" y="40.2">79</text>
<text x="375.3" y="40.2">22</text>
<text x="377.4" y="40.2">25</text>
<text x="18.1" y="43.6">6</text>
<text x="205.8" y="42.4">32</text>
<text x="205.8" y="44.8">78</text>
<text x="292.4" y="43.6">33</text>
<text x="292.4" y="45.9">78</text>
<text x="375.3" y="42.4">38</text>
<text x="17.4" y="48.2">90</text>
<text x="129.8" y="48.2">89 90</text>
<text x="137.5" y="50.6">72</text>
<text x="139.6" y="50.6">71</text>
<text x="205.8" y="50.6">12</text>
<text x="228.3" y="51.7">75</text>
<text x="292.4" y="48.2">70</text>
<text x="292.4" y="51.7">29</text>
<text x="313.4" y="52.9">76</text>
<text x="315.6" y="52.9">6</text>
<text x="375.3" y="52.9">22</text>
<text x="377.4" y="52.9">25</text>
<text x="375.3" y="55.1">18</text>
<text x="375.3" y="59.8">51</text>
<text x="375.3" y="57.4">49</text>
<text x="377.4" y="55.1">20</text>
<text x="377.4" y="59.8">61</text>
<text x="377.4" y="57.4">50</text>
<text x="137.5" y="62.1">74</text>
<text x="139.6" y="62.1">54</text>
<text x="205.8" y="62.1">22</text>
<text x="207.9" y="62.1">25</text>
<text x="225.4" y="60.9">110</text>
<text x="228.2" y="60.9">78 6</text>
<text x="293.5" y="60.9">34</text>
<text x="293.5" y="65.6">29</text>
<text x="293.5" y="63.2">47</text>
<text x="375.3" y="62.1">28</text>
<text x="375.3" y="64.4">51</text>
<text x="205.8" y="69">25</text>
<text x="205.8" y="71.3">25</text>
<text x="205.8" y="66.7">25</text>
<text x="207.9" y="69">28</text>
<text x="293.5" y="70.1">21</text>
<text x="293.5" y="67.8">47</text>
<text x="375.3" y="71.3">46</text>
<text x="375.3" y="66.7">52</text>
<text x="205.8" y="75.9">26</text>
<text x="205.8" y="73.6">20</text>
<text x="207.9" y="73.6">28</text>
<text x="293.5" y="74.8">52</text>
<text x="293.5" y="77.1">74</text>
<text x="375.3" y="73.6">33</text>
<text x="375.3" y="75.9">79</text>
<text x="139.6" y="82.8">76</text>
<text x="227.9" y="81.6">110 73</text>
<text x="375.3" y="78.2">70</text>
<text x="375.3" y="80.5">78</text>
<text x="375.3" y="82.8">78</text>
<text x="39.4" y="86.3">70</text>
<text x="41.5" y="86.3">50 49</text>
<text x="45.6" y="86.3">9</text>
<text x="205.8" y="87.4">11</text>
<text x="205.8" y="89.8">13</text>
<text x="205.8" y="85.1">10</text>
<text x="207.9" y="87.4">12</text>
<text x="207.9" y="85.1">50 55</text>
<text x="212.1" y="85.1">71</text>
<text x="293.5" y="88.6">78</text>
<text x="293.5" y="86.3">46</text>
<text x="293.5" y="84">30</text>
<text x="295.6" y="84">75</text>
<text x="375.3" y="85.1">38</text>
<text x="205.8" y="92.1">14</text>
<text x="207.9" y="92.1">22 25</text>
<text x="293.5" y="95.5">74</text>
<text x="293.5" y="90.9">70</text>
<text x="293.5" y="93.2">78</text>
<text x="314.8" y="94.3">76</text>
<text x="375.3" y="94.3">50</text>
<text x="293.5" y="97.8">47</text>
<text x="293.5" y="100.1">47</text>
<text x="140.7" y="104.8">54</text>
<text x="207" y="107">16</text>
<text x="207" y="104.8">12</text>
<text x="209.1" y="107">25 30</text>
<text x="293.5" y="102.4">80</text>
<text x="315.6" y="105.9">6</text>
<text x="375.3" y="105.9">43</text>
<text x="207" y="109.3">62</text>
<text x="207" y="111.6">41</text>
<text x="375.3" y="108.1">75</text>
<text x="375.3" y="110.5">76</text>
<text x="375.3" y="112.8">73</text>
<text x="25.9" y="115.1">110</text>
<text x="28.7" y="115.1">78 6</text>
<text x="375.3" y="117.4">38</text>
<text x="375.3" y="115.1">76</text>
<text x="377.4" y="117.4">70 78</text>
<text x="140.7" y="120.8">80</text>
<text x="207" y="120.8">26</text>
<text x="207" y="123.1">70</text>
<text x="44.1" y="135.2">GREEN-3.6MCD</text>
<text x="44.4" y="136.4">2.0X1.25MM-SM</text>
<text x="139.4" y="147.3">78</text>
<text x="141.5" y="147.3">6</text>
<text x="207" y="149.7">21</text>
<text x="207" y="147.3">56</text>
<text x="209.1" y="149.7">22 25</text>
<text x="209.1" y="147.3">57</text>
<text x="34.5" y="153.2">76</text>
<text x="36.6" y="153.2">6</text>
<text x="84.8" y="152">110 78</text>
<text x="89.6" y="152">6</text>
<text x="207" y="154.3">18</text>
<text x="207" y="152">26</text>
<text x="209.1" y="154.3">19 21</text>
<text x="207" y="161.2">31</text>
<text x="207" y="156.6">25</text>
<text x="207" y="165.8">71</text>
<text x="207" y="163.5">32</text>
<text x="46.7" y="168.7">1</text>
<text x="49.9" y="173.2">GREEN-3.6MCD</text>
<text x="105.2" y="172.1">GREEN-3.6MCD</text>
<text x="105.4" y="173.3">2.0X1.25MM-SM</text>
<text x="207" y="168.2">62</text>
<text x="207" y="170.5">21</text>
<text x="207" y="172.7">52</text>
<text x="209.1" y="168.2">64 65</text>
<text x="209.1" y="170.5">25</text>
<text x="213.3" y="168.2">66 67</text>
<text x="217.4" y="168.2">68</text>
<text x="46.7" y="175">2</text>
<text x="50.1" y="174.4">2.0X1.25MM-SM</text>
<text x="207" y="175">50</text>
<text x="207" y="177.3">52</text>
<text x="207" y="179.7">52</text>
<text x="209.1" y="175">55</text>
<text x="207" y="182">52</text>
<text x="207" y="184.3">94</text>
<text x="69.1" y="188.9">70</text>
<text x="207" y="191.2">13</text>
<text x="207" y="186.5">55</text>
<text x="207" y="188.9">84</text>
<text x="209.1" y="188.9">85</text>
<text x="207" y="195.8">45</text>
<text x="207" y="193.5">45</text>
<text x="36.7" y="198.1">78</text>
<text x="38.9" y="198.1">6</text>
<text x="207" y="198.1">50</text>
<text x="207" y="200.4">70</text>
<text x="207" y="202.7">55</text>
<text x="209.1" y="198.1">53 54</text>
<text x="82" y="208.5">90</text>
<text x="204.7" y="207.3">41 42</text>
<text x="204.7" y="209.7">41</text>
<text x="207" y="205">89</text>
<text x="208.9" y="207.3">43</text>
<text x="209.1" y="205">90</text>
<text x="137.9" y="215.4">110</text>
<text x="140.7" y="215.4">78</text>
<text x="207" y="215.4">51</text>
<text x="54.5" y="218.1">GREEN-3.6MCD</text>
<text x="54.7" y="219.4">2.0X1.25MM-SM</text>
<text x="207" y="217.7">62</text>
<text x="207" y="220">6 45</text>
<text x="209.1" y="217.7">68</text>
<text x="207" y="224.6">71</text>
<text x="207" y="222.3">84</text>
<text x="207" y="226.9">93</text>
<text x="107.5" y="228.5">GREEN-3.6MCD</text>
<text x="107.8" y="229.8">2.0X1.25MM-SM</text>
<text x="207" y="233.9">90</text>
<text x="207" y="229.2">53</text>
<text x="207" y="231.5">80</text>
<text x="19.1" y="235">9</text>
<text x="139.1" y="239.4">70</text>
<text x="141.2" y="239.4">6</text>
<text x="205.8" y="239.6">56</text>
<text x="207.9" y="239.6">57</text>
<text x="205.8" y="244.2">70</text>
<text x="205.8" y="241.9">67</text>
<text x="207.9" y="244.2">71</text>
<text x="205.8" y="246.5">53</text>
<text x="205.8" y="248.9">76</text>
<text x="205.8" y="253.4">74</text>
</g>
<text font-size=".9" x="337.3" y="245.4">R</text>
</svg>
